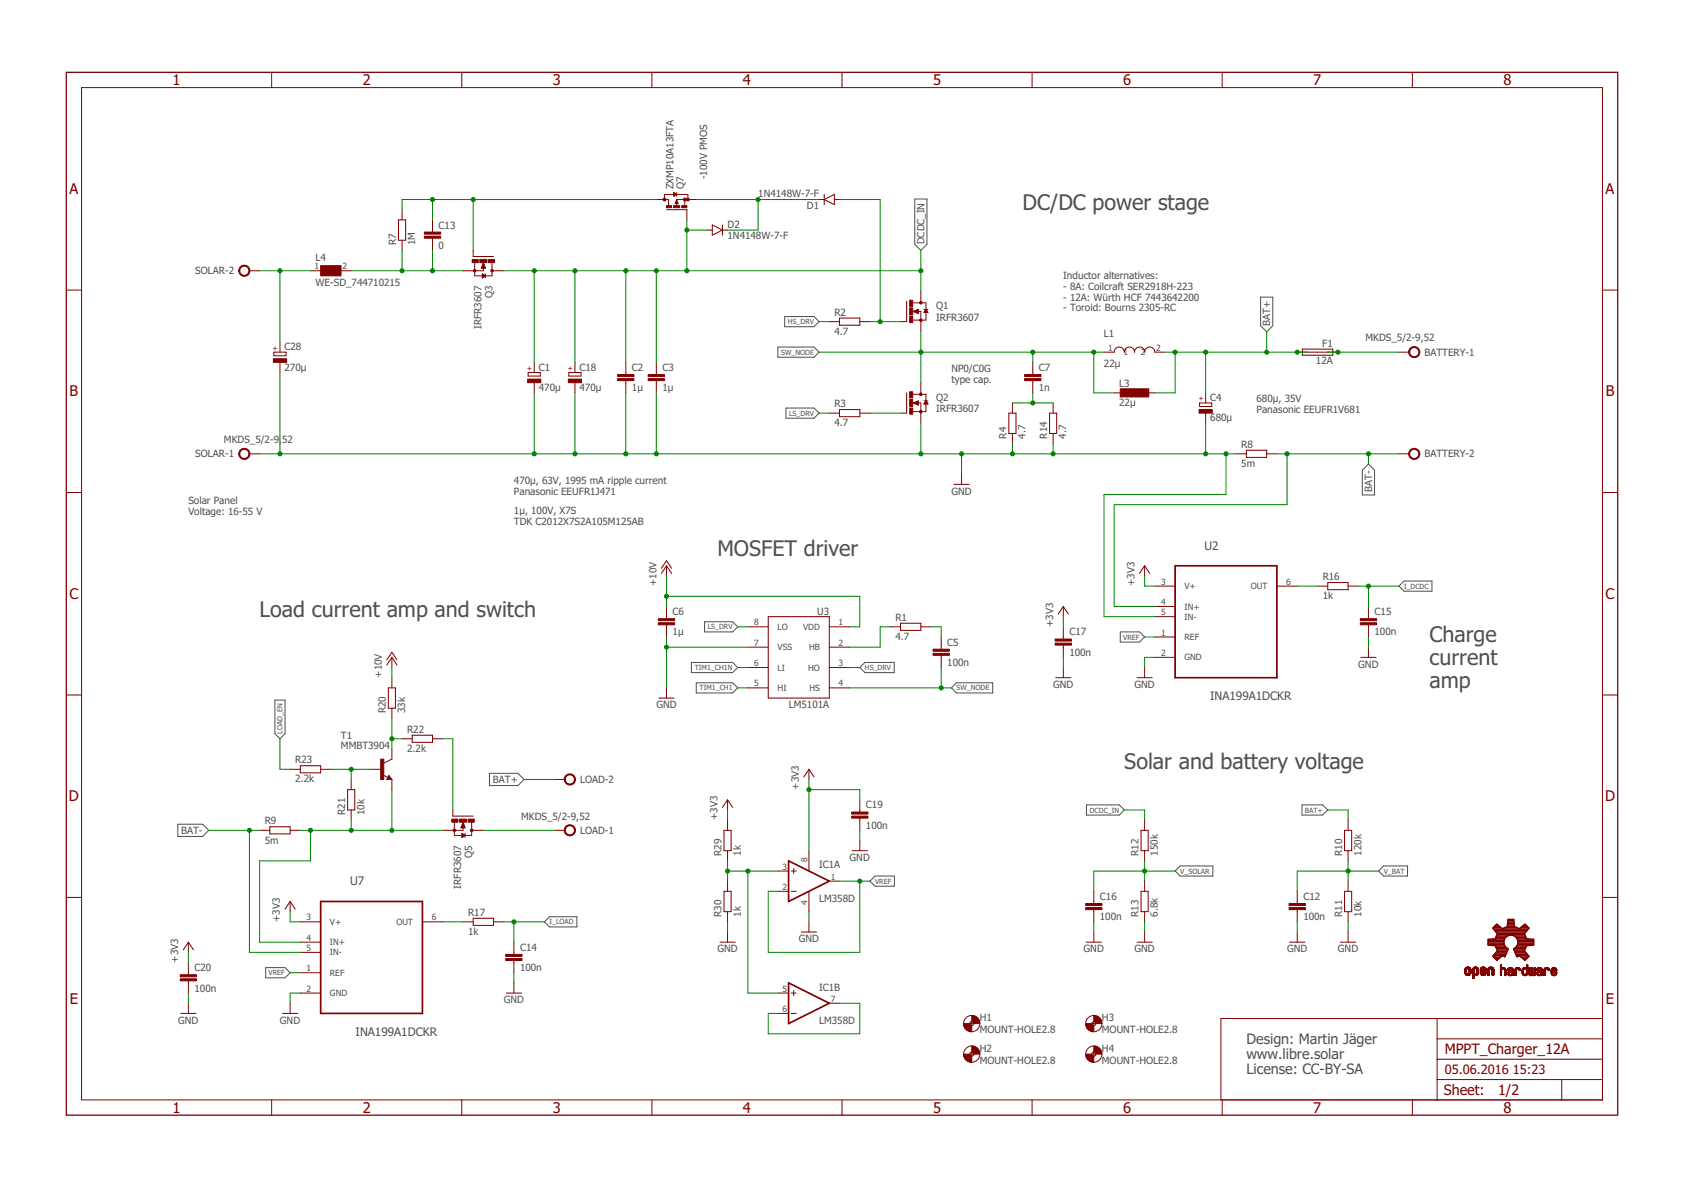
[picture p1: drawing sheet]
<svg xmlns="http://www.w3.org/2000/svg" width="420mm" height="297mm" viewBox="0 0 420 297" stroke-linecap="round" stroke-linejoin="round" font-family="sans-serif">
<g fill="none" stroke="#505050" stroke-width=".25">
<path d="M228.4 49.7h3v11.3l-1.5 1.5-1.5-1.5zM195.9 79h7.3l1.3 1.3-1.3 1.3h-7.3zM314.7 74.2h3.1v7.1l-1.6 1.5-1.5-1.5zM194.2 86.6h9l1.3 1.3-1.3 1.3h-9zM196.2 101.9h7l1.3 1.2-1.3 1.3h-7zM340.1 117.3l1.5-1.5 1.6 1.5v6.2h-3.1zM175.9 155.2h7l1.3 1.3-1.3 1.2h-7zM279.7 157.7h4.8l1.2 1.3-1.2 1.3h-4.8zM349.2 146.3l1.3-1.3h7v2.6h-7zM68.6 174.8h2.6v8.3l-1.3 1.3-1.3-1.3zM172.6 165.4h10.3l1.3 1.2-1.3 1.3h-10.3zM173.8 170.4h9.1l1.3 1.3-1.3 1.3h-9.1z"/>
<path d="M214.7 166.6l1.2-1.2h7.3v2.5h-7.3zM237.5 171.7l1.3-1.3h9v2.6h-9zM122.2 193h7.1l1.5 1.6-1.5 1.5h-7.1zM44.4 205.7h6.2l1.5 1.6-1.5 1.5h-6.2zM218.5 218.7h4.8v2.5h-4.8l-1.3-1.3zM271.2 200.9h8.2l1.3 1.3-1.3 1.3h-8.2zM294.6 216.2h8.2v2.5h-8.2l-1.2-1.3zM325 200.9h5.2l1.3 1.3-1.3 1.3h-5.2zM344.2 217.4l1.2-1.2h6v2.5h-6zM135.9 230.1l1.3-1.3h6.8v2.6h-6.8zM66.3 241.5h4.9l1.2 1.3-1.2 1.3h-4.9z"/>
</g>
<g fill="none" stroke="#800000" stroke-width=".25">
<path d="M67.8 18.1v3.8M115.3 18.1v3.8M162.8 18.1v3.8M210.2 18.1v3.8M257.7 18.1v3.8M305.1 18.1v3.8M352.6 18.1v3.8M20.4 21.9h379.6v252.7h-379.6zM99.5 54.9h1.8v5.1h-1.8zM100.4 52.3v2.6M100.4 60v2.5M108 54.9v3"/>
<path d="M108 59.5v3M163.9 49.8h3v1.5M165.9 49.8v-1.3h5.8v1.3M166.4 52.3h5.1v2.6M168.2 48l.7 .5-.7 .5zM168.3 48.3l.4 .2-.4 .3zM168.9 49.8l.4 1h-.7zM168.9 49.8h5.1M168.9 48v1M168.9 49.8v1.5M168.9 50.2l-.1 .5h.3l-.2-.4M171 49.8v1.5"/>
<path d="M176.6 57.4h1.2M177.8 56.2l2.6 1.2-2.6 1.3zM180.4 56.2v2.5M180.4 57.4h1.2M204.5 49.8h1.3M205.8 49.8l2.5-1.3v2.6zM205.8 48.5v2.6M208.3 49.8h1.3M16.6 72.4h3.8M62.3 67.6h2.5M77.5 67.6h2.6M85.1 67.6h2.6"/>
<path d="M118.1 62.5v1.5h5.1M118.5 65.6v3.3h4.3v-3.3M120.2 66.9h1M120.2 66.8h.9M120.3 66.7h.8M120.3 66.5h.7M120.4 66.4h.6M120.4 68.3l.8 .6-.8 .5M120.4 68.3v1.1M120.4 69.3h.1M120.4 69.2h.3M120.4 69.1h.4"/>
<path d="M120.4 69h.6M120.4 68.7h.6M120.4 68.6h.4M120.4 68.5h.2M120.4 68.3h.1M120.4 66.3h.5M120.5 66.2h.4M120.5 66.1h.3M120.6 65.9h.2M120.6 65.8h.1M120.7 65.4v2.2h-5.1M120.7 65.7l.5 1.3h-1z"/>
<path d="M120.7 65.7h.1M121.2 68.3v1.1M122.8 67.6h3M209.6 79.4h5.1v1.8h-5.1zM226.3 75.2v5.1h-1.5M227.7 77.7h2.2v5.1M227.9 75.6h3.3v1.6M228.2 77.6h1.1M228.3 77.9h1M228.5 77.5h.8M228.6 78h.7M228.8 77.4h.5"/>
<path d="M228.9 78.1h.4M229.1 77.3h.2M229.3 77.2l-1.3 .5 1.3 .6M229.3 77.2v1.1M229.3 78.3h.1M229.9 72.7v2.9M230.7 77.2h1M230.7 77.9h.9M230.8 77.8h.7M230.9 77.6h.5M231 77.5h.4M231 77.4h.3"/>
<path d="M231.2 77.9v2h-3.3M231.2 77.2l.5 .8h-1zM400 72.4h3.9M68.4 87.9h3v.9h-3zM69.9 85.4v2.5M69.9 90.4v2.6M131.8 93h3.1v.9h-3.1zM133.4 90.4v2.6M133.4 95.5v2.6M142 93h3.1v.9h-3.1zM143.5 90.4v2.6M143.5 95.5v2.6"/>
<path d="M156.2 90.4v3.1M156.2 95v3.1M163.9 90.4v3.1M163.9 95v3.1M207 80.3h2.6M214.7 80.3h2.5M226.3 98.1v5h-1.5M227.9 98.4h3.3v1.7M229.9 95.5v2.9M257.8 90.4v3.1M257.8 95v3.1M275.6 87.9h2.6a1.27 1.27 0 0 1 1.2-1.3 1.27 1.27 0 0 1 1.3 1.3 1.27 1.27 0 0 1 1.3-1.3 1.27 1.27 0 0 1 1.2 1.3 1.26 1.26 0 0 1 1.3-1.3 1.26 1.26 0 0 1 1.2 1.3 1.27 1.27 0 0 1 1.3-1.3 1.27 1.27 0 0 1 1.3 1.3h2.5"/>
<path d="M278.2 98.1h2.5M285.7 98.1h2.6M301 98.1v2.5M323.8 87.9h10.2M325.1 87.1h7.6v1.6h-7.6zM349.2 87.9h2.6M62.3 113.3h2.5M207 103.1h2.6M209.6 102.2h5.1v1.8h-5.1zM214.7 103.1h2.5M227.7 100.6h2.2v5.1M228 100.6l1.3-.5v1z"/>
<path d="M228.1 100.6h1.2M228.2 100.7h1.1M228.4 100.4h.9M228.5 100.8h.8M228.7 100.3h.6M228.8 100.9h.5M229 100.2h.3M229.1 101h.2M230.7 100.1h1M230.7 100.8h.9M230.8 100.7h.8M230.8 100.6h.7"/>
<path d="M230.9 100.4h.5M231 100.3h.3M231.1 100.2h.1M231.2 100.7v2h-3.3M231.2 100.1l.5 .7h-1zM240.1 118.4v2.5M251.9 103.1h1.7v5.1h-1.7zM252.8 100.6v2.5M252.8 108.2v2.5M262 103.1h1.8v5.1h-1.8zM262.9 100.6v2.5M262.9 108.2v2.5"/>
<path d="M299.5 100.6h3v.9h-3zM301 103.1v2.6M308.6 113.3h2.5M311.1 112.4h5.1v1.8h-5.1zM316.2 113.3h2.6M349.2 113.3h2.6M16.6 122.9h3.8M238.1 120.9h3.9M400 122.9h3.9M165.1 141.9l1.3-1.9 1.3 1.9M166.4 141.2v2.6M166.4 151.4v3"/>
<path d="M166.4 156v3M166.4 141.2l1.3 1.9M166.4 141.2l-1.3 1.9M186.7 156.5h5.1M191.8 153.9h15.2v20.3h-15.2zM207 156.5h5.1M222.3 156.5h2.5M224.8 155.6h5.1v1.8h-5.1zM229.9 156.5h2.5M235 159v3.1M265.5 151.4v2.5M265.5 156.5v3"/>
<path d="M265.5 151.4l1.2 1.9M265.5 151.4l-1.3 1.9M285.7 141.2v2.6M285.7 141.2l1.3 1.9M285.7 141.2l-1.2 1.9M288.3 153.9h5.1M288.3 146.3h5.1M288.3 151.4h5.1M288.3 159h5.1M318.8 146.3h5M328.9 146.3h2.6M331.5 145.4h5v1.8h-5z"/>
<path d="M336.5 146.3h2.6M341.6 151.4v3M341.6 156v3M16.6 173.5h3.8M96.6 164.7l1.2-1.9 1.3 1.9M96.9 171.7h1.8v5.1h-1.8zM97.8 164.1v2.5M97.8 169.2v2.5M97.8 176.8v2.5M97.8 164.1l1.3 1.9M97.8 164.1l-1.2 1.9M164.5 174.2h3.8"/>
<path d="M166.4 171.7v2.5M186.7 171.7h5.1M186.7 161.5h5.1M186.7 166.6h5.1M207 171.7h5.1M207 161.5h5.1M207 166.6h5.1M235 163.6v3M263.5 169.2h3.9M265.5 161v3.1M265.5 166.6v2.6M283.9 169.2h3.8"/>
<path d="M285.7 166.6v2.6M288.3 164.1h5.1M339.7 164.1h3.8M341.6 161.5v2.6M400 173.5h3.9M72.4 192h2.6M75 191.1h5.1v1.8h-5.1zM80.1 192h2.5M86.8 197.1h1.8v5.1h-1.8zM87.7 194.6v2.5M92.8 192h2.5M95.6 193.4l1.2 .7"/>
<path d="M97.1 193.5l.7 1.1h-1.2zM97.1 194.1l.1 .2h-.4l.3-.5 .5 .6h-.8M97.8 186.9v2.6l-2 1M97.8 194.6v2.5M100.4 184.4h2.5M102.9 183.5h5.1v1.8h-5.1zM108 184.4h2.5M138.5 194.6h2.5M181.6 199.6v2.6M181.6 199.6l1.3 1.9M181.6 199.6l-1.2 1.9M202 192v2.6"/>
<path d="M202 192l1.2 1.9M202 192l-1.3 1.9M214.7 199.6v3.1M64.8 207.3h2.6M67.4 206.4h5v1.8h-5zM72.4 207.3h2.6M87.7 202.2v2.5M113.1 202.2v1.5h5M113.4 205.2v3.3h4.4v-3.2M115.1 206.6h1M115.1 206.5h1M115.2 206.4h.8"/>
<path d="M115.3 206.2h.7M115.3 206.1h.6M115.3 208.2h.2M115.3 208l.8 .5-.8 .5M115.3 208v1M115.3 209h.1M115.3 208.9h.3M115.3 208.8h.5M115.3 208.6h.6M115.3 208.4h.6M115.3 208.3h.4M115.3 208h.1"/>
<path d="M115.3 206h.5M115.4 205.9h.4M115.4 205.7h.4M115.5 205.6h.2M115.5 205.5h.2M115.6 205.1v2.2h-5.1M115.6 205.4l.5 1.2h-1zM115.6 205.4h.1M116.1 208v1M117.8 207.3h2.9M138.5 207.3h2.5M180.7 207.3h1.8v5h-1.8z"/>
<path d="M181.6 204.7v2.6M181.6 212.3v2.6M181.6 219.9v2.6M194.3 217.4h2.6M197.5 217.4h1.3M198.1 216.8v1.3M202 212.3v5.1M207 219.9h2.6M212.7 212.3h3.9M214.7 204.2v3.1M214.7 209.8v2.5M284.9 207.3h1.7v5h-1.7z"/>
<path d="M285.7 204.7v2.6M285.7 212.3v2.6M285.7 219.9v2.6M335.7 207.3h1.7v5h-1.7zM336.5 204.7v2.6M336.5 212.3v2.6M336.5 219.9v2.6M16.6 224h3.8M47 235.2v2.5M47 235.2l1.3 1.9M47 235.2l-1.2 1.9M72.4 225v2.6"/>
<path d="M72.4 225l1.3 1.9M72.4 225l-1.2 1.9M75 235.2h5.1M75 230.1h5.1M75 237.7h5.1M105.5 230.1h5M115.6 230.1h2.5M118.1 229.2h5.1v1.8h-5.1zM123.2 230.1h2.6M128.3 235.2v3M128.3 239.8v3M179.7 235.2h3.8"/>
<path d="M180.7 222.5h1.8v5.1h-1.8zM181.6 227.6v2.5M181.6 232.6v2.6M194.3 222.5h2.6M197.5 222.5h1.3M200 232.6h3.9M202 222.5v5.1M202 230.1v2.5M271.2 235.2h3.8M273.1 222.5v3M273.1 227.1v3M273.1 232.6v2.6"/>
<path d="M283.9 235.2h3.8M284.9 222.5h1.7v5.1h-1.7zM285.7 227.6v2.5M285.7 232.6v2.6M321.9 235.2h3.9M323.8 222.5v3M323.8 227.1v3M323.8 232.6v2.6M334.6 235.2h3.9M335.7 222.5h1.7v5.1h-1.7zM336.5 227.6v2.5M336.5 232.6v2.6"/>
<path d="M400 224h3.9M45.1 253h3.8M47 240.3v3M47 244.8v3.1M47 250.4v2.6M70.5 253h3.8M72.4 250.4v2.6M75 242.8h5.1M75 247.9h5.1M126.4 247.9h3.8M128.3 245.3v2.6M194.3 253h2.6"/>
<path d="M194.3 247.9h2.6M197.5 253h1.3M197.5 247.9h1.3M198.1 247.2v1.3M207 250.4h2.6M242.1 255.5h1M242.6 255v1M272.6 255.5h1M273.1 255v1M358.8 254.2v20.4M358.8 259.3h41.2M365.7 242.9h.5"/>
<path d="M365.7 242.8l.4 .1M365.7 242.8h.4M365.7 242.7h.4M365.7 242.6h.4M365.7 242.5h.4M365.7 242.4h.4M365.7 242.3h.4M365.7 242.2h.4M365.7 242.1h.4M365.8 243h.5M365.8 243h.4M365.8 243.1h.6"/>
<path d="M365.8 241.8h1.3M365.8 243.1h1.3M365.8 241.7h1.3M365.9 241.7h1.2M365.9 243.3h1.1M365.9 241.6h1.1M366 243.3h1M366 241.6h.9M366.1 243.4h.8M366.1 241.5h.8M366.1 243.5h.7M366.1 242h-.4"/>
<path d="M366.2 242h-.5M366.2 241.9h-.4M366.2 241.4h.5M366.3 241.8l-.5 .1M366.3 243.5h.3M366.6 241.8l.6 .1M366.6 243.1h.6M366.7 243h.5M366.7 241.9h.5M366.8 242h.4M366.8 242.8h.4M366.8 242.7h.4"/>
<path d="M366.8 242.6h.4M366.8 242.5h.4M366.8 242.4h.4M366.8 242.3h.4M366.8 242.2h.4M366.8 242.1h.4M367.1 243.2h-1.2M367.1 243.1h-.6M367.2 242.9h-.4M367.6 244h.4M367.6 243.9h.4M367.6 243.8h.4"/>
<path d="M367.6 243.7h.4M367.6 243.6h.4M367.6 243.1h.7M367.6 243l.6 .1M367.6 243h.5M367.6 242.9h.5M367.6 242.8h.4M367.6 242.7h.4M367.6 242.6h.4M367.6 242.5h.4M367.6 242.4h.4M367.6 242.3h.4"/>
<path d="M367.6 242.2h.4M367.6 242.1h.4M367.7 244.2h.1M367.7 241.7h1.3M367.8 241.6l1.2 .1M367.8 241.6h1.1M367.9 244.1l-.3 .1M367.9 241.6h1M368 241.5h.8M368 244.1h-.4M368 243.5h-.4M368 242l-.4 .1"/>
<path d="M368.1 242h-.5M368.1 241.9h-.4M368.1 241.4h.5M368.2 241.8l-.5 .1M368.2 243.5h.3M368.6 243.1h.5M368.6 241.8h.5M368.6 241.9h.5M368.7 243.5h-1.1M368.7 242.9h.4M368.7 242h.4M368.7 242.8h.4"/>
<path d="M368.7 242.7h.4M368.7 242.6h.4M368.7 242.5h.4M368.7 242.4h.4M368.7 242.3h.4M368.7 242.2h.4M368.7 242.1h.4M368.8 243.4h-1.2M368.9 243.3l-1.3 .1M368.9 243.3h-1.3M369 243.2h-1.4M369 243.1l-1.4 .1"/>
<path d="M369 241.8h-1.3M369.1 243.1h-.7M369.1 243h-.5M369.6 243l.5 .1M369.6 243h.4M369.6 242.9h.4M369.6 242.8h.4M369.6 242.3h1.4M369.6 242.3h.3M369.6 242.2h.3M369.6 242.1h.3M369.6 243.1h.6"/>
<path d="M369.6 241.8h1.4M369.6 243.1h1.3M369.7 241.7h1.2M369.7 243.2h1.2M369.7 243.3h1.1M369.7 241.6h1.1M369.8 243.3h1M369.8 241.6h1M369.9 243.4h.8M369.9 241.5h.8M370 242.1h-.4M370 242h-.4"/>
<path d="M370 243.5h.6M370 241.4h.5M370 241.9h-.4M370.1 242.8h-.5M370.1 242.3h.9M370.1 241.8l-.5 .1M370.1 243.5h.3M370.2 242.7h-.6M370.2 242.3h.8M370.3 242.6l-.7 .1M370.4 242.2h.6M370.5 242.6h-.9"/>
<path d="M370.5 242.1h.5M370.5 241.8l.5 .1M370.5 241.9h.5M370.6 243h.4M370.6 242.9h.4M370.6 242h.4M370.6 242.8h.4M370.6 242.5h-1M370.6 242.7h.4M370.7 242.7h.3M370.8 242.4l-1.2 .1M370.9 242.6h.1"/>
<path d="M370.9 242.4h-1.3M370.9 243.1h-.5M371 243l-.5 .1M371.5 243.3h.4M371.5 243.2h.4M371.5 243.1h.4M371.5 243h.4M371.5 242.9h.4M371.5 242.8h.4M371.5 242.7h.4M371.5 242.6h.4M371.5 242.5h.4"/>
<path d="M371.5 242.4h.4M371.5 242.3h.4M371.5 242.2h.4M371.5 242.1h.4M371.5 243.5h.2M371.5 241.8h1.4M371.6 241.7h1.3M371.6 241.7h1.2M371.6 241.6h1.1M371.7 241.6h1M371.8 243.4h-.3M371.8 241.5h.8"/>
<path d="M371.9 243.3l-.4 .1M371.9 242h-.4M371.9 241.9h-.4M371.9 241.4h.5M372 241.8l-.5 .1M372.4 241.8l.5 .1M372.5 241.9h.4M372.5 242h.4M372.5 243.3h.4M372.5 243.2h.4M372.5 243.1h.4M372.5 243h.4"/>
<path d="M372.5 242.9h.4M372.5 242.8h.4M372.5 242.7h.4M372.5 242.6h.4M372.5 242.5h.4M372.5 242.4h.4M372.5 242.3h.4M372.5 242.2h.4M372.5 242.1h.4M372.6 243.5h.2M372.9 243.4h-.4M372.9 243.3l-.4 .1"/>
<path d="M374.6 243.5h.1M374.6 243.3h.3M374.6 243.2h.3M374.6 243.1h.3M374.6 243h.3M374.6 242.9h.3M374.6 242.8h.3M374.6 242.7h.3M374.6 242.6h.3M374.6 242.5h.3M374.6 242.4h.3M374.6 242.3h.3"/>
<path d="M374.6 242.2h.3M374.6 242.1h.3M374.6 242h.3M374.6 241.7h1.2M374.6 241.6l1.1 .1M374.6 241.6h1M374.6 241.5h.3M374.6 241.4h.3M374.6 241.3h.3M374.6 241.2h.3M374.6 241.1h.3M374.6 241h.3"/>
<path d="M374.6 240.9h.3M374.7 240.9h.2M374.8 243.5h-.2M374.9 243.4h-.3M374.9 242.1l-.3 .1M375 242h-.4M375 241.9h-.4M375 241.6h.5M375.2 241.8l-.6 .1M375.4 241.8l.5 .1M375.5 241.9h.4M375.6 242h.3"/>
<path d="M375.6 242.1h.3M375.7 243.5h.1M375.7 243.3h.2M375.7 243.2h.2M375.7 243.1h.2M375.7 243h.2M375.7 242.9h.2M375.7 242.8h.2M375.7 242.7h.2M375.7 242.6h.2M375.7 242.5h.2M375.7 242.4h.2"/>
<path d="M375.7 242.3h.2M375.7 242.2h.2M375.7 242.1h.2M375.8 241.8h-1.2M375.9 243.5h-.2M375.9 243.4h-.2M375.9 243.3l-.2 .1M376.4 243.1h.3M376.4 243l.3 .1M376.4 243h.3M376.4 242.3h.2M376.4 242.1h.3"/>
<path d="M376.4 243.1l.4 .1M376.4 242.3h.1M376.4 243.2h.5M376.4 243.3h.9M376.5 243.3l.8 .1M376.5 241.8h1.2M376.6 243.4h.7M376.6 241.7h1M376.6 241.7h.9M376.7 243.5h.6M376.7 242.2l-.3 .1M376.7 242.5h1.1"/>
<path d="M376.7 241.6h.8M376.7 242.9h-.3M376.7 242l-.3 .1M376.8 243.5h.5M376.8 242h-.4M376.8 242.8l-.4 .1M376.8 242.5h1M376.8 241.9h-.4M376.8 241.6h.5M376.9 242.8h-.5M377 243.5h.1M377 242.4h.8"/>
<path d="M377 241.8l-.5 .1M377 243.2h.2M377.1 242.7h-.7M377.1 242.4h.7M377.2 241.8l.5 .1M377.2 242.6l-.7 .1M377.3 242.3h.5M377.3 241.9h.4M377.4 242.3h.4M377.4 242h.3M377.4 242h.4M377.4 242.2h.4"/>
<path d="M377.4 242.1h.4M377.5 243.3h.3M377.5 243.2h.3M377.5 243.1h.3M377.5 243h.3M377.5 242.9h.3M377.5 242.8h.3M377.5 242.7h.3M377.5 242.6h.3M377.6 243.5h-.1M377.7 243.5h-.2M377.8 243.4h-.3"/>
<path d="M377.8 242.6h-1.2M378.2 243.5h.1M378.2 243.3h.3M378.2 243.2h.3M378.2 243.1h.3M378.2 243h.3M378.2 242.9h.3M378.2 242.8h.3M378.2 242.7h.3M378.2 242.6h.3M378.2 242.5h.3M378.2 242.4h.3"/>
<path d="M378.2 242.3h.3M378.2 242.2h.3M378.2 242.1h.3M378.3 241.8h1.2M378.4 241.7h1M378.4 243.5h-.2M378.4 241.7h.9M378.5 243.4h-.3M378.5 243.3l-.3 .1M378.5 241.6h.8M378.5 242h-.3M378.6 242h-.4"/>
<path d="M378.6 241.6h.6M378.7 241.9h-.4M378.8 241.8l-.5 .1M379 241.8h.5M379.1 241.9h.4M379.2 242h.3M379.2 242l.4 .1M379.3 242.1h.3M379.3 242.2h.2M379.3 242.3h.1M379.6 242.1l-.3 .1M380 242.9h.3"/>
<path d="M380 242.8h.3M380 242.7h.3M380 242.6h.3M380 242.5h.3M380 242.4h.3M380 242.3h.3M380 242.2h.3M380 242.1h.3M380 243h.3M380 243.1h.4M380 243h.4M380 242h.4"/>
<path d="M380.1 243.1l.4 .1M380.1 243.2h.6M380.1 243.3h1.2M380.2 241.7h1.2M380.2 243.3h1M380.3 243.4h.8M380.3 241.7h1.1M380.3 242.1h-.3M380.3 241.6h1.1M380.3 243.5h.8M380.4 242l-.4 .1M380.4 241.6h.6"/>
<path d="M380.5 241.9h-.4M380.6 241.8l-.5 .1M380.6 243.5h.1M380.8 241.8h.6M380.9 243.2h.4M380.9 241.9h.5M381 243.5h-.6M381 243.1h.3M381 242h.4M381.1 242h.3M381.1 243h.3M381.1 242.9h.3"/>
<path d="M381.1 242.8h.3M381.1 242.7h.3M381.1 242.6h.3M381.1 242.5h.3M381.1 242.4h.3M381.1 242.3h.3M381.1 242.2h.3M381.1 242.1h.3M381.1 241.5h.3M381.1 241.4h.3M381.1 241.3h.3M381.1 241.2h.3"/>
<path d="M381.1 241.1h.3M381.1 241h.3M381.1 240.9h.3M381.2 240.9h.2M381.3 243.2h-.6M381.4 243l-.4 .1M381.4 241.8h-1.3M381.7 243l.3 .1M381.7 243h.3M381.7 242.9h.3M381.7 242.8h.3M381.7 242.7h.3"/>
<path d="M381.7 242.6h.3M381.7 242.5h.3M381.7 242.4h.3M381.7 242.3h.3M381.7 242.2h.3M381.7 242.1h.3M381.7 242h.3M381.7 241.9h.3M381.7 241.8h.3M381.7 241.7h.3M381.7 243.1l.3 .1M381.7 243.1h.3"/>
<path d="M381.7 243.2h1.6M381.7 241.6h.3M381.8 243.4h1.4M381.8 243.5h1.4M381.8 241.6h.1M382.2 243.5h.1M382.3 243.2h.4M382.3 243.1h.4M382.4 243h.3M382.4 242.9h.3M382.4 242.8h.3M382.4 242.7h.3"/>
<path d="M382.4 242.6h.3M382.4 242.5h.3M382.4 243.5h-.4M382.4 242.4h.3M382.4 242.3h.3M382.4 242.2h.3M382.4 242.1h.3M382.4 242h.3M382.4 241.9h.3M382.4 241.8h.3M382.4 241.7h.3M382.4 241.6h.3"/>
<path d="M382.5 241.6h.2M383 243.2h.3M383 243.1h.3M383.1 243h.2M383.1 243.5h-.4M383.1 242.9h.2M383.1 242.8h.2M383.1 242.7h.2M383.1 242.6h.2M383.1 242.5h.2M383.1 242.4h.2M383.1 242.3h.2"/>
<path d="M383.1 242.2h.2M383.1 242.1h.2M383.1 242h.2M383.1 241.9h.2M383.1 241.8h.2M383.1 241.7h.2M383.1 241.6h.2M383.2 241.6h.1M383.3 243.3l-1.5 .1M383.3 243.3h-1.6M383.6 243.1h.4M383.6 243h.3"/>
<path d="M383.6 243.1l.4 .1M383.6 242.3h.1M383.6 242.1h.3M383.7 243.2h.8M383.7 243.3h.8M383.8 243.3l.7 .1M383.8 241.8h1.1M383.8 243.4h.8M383.8 241.7h1.1M383.8 242.3h-.2M383.9 241.7h.9M383.9 243.5h.6"/>
<path d="M383.9 242.2l-.3 .1M383.9 242.1l-.3 .1M384 241.6h.7M384 242.9h-.4M384 242l-.3 .1M384 243.5h.5M384 242h-.3M384 242.8h-.4M384 242.5h1M384.1 241.6h.5M384.1 241.9h-.4M384.2 242.8h-.5"/>
<path d="M384.2 241.8l-.5 .1M384.2 242.4h.8M384.3 242.7h-.6M384.4 242.4h.6M384.4 241.8l.5 .1M384.5 242.6l-.7 .1M384.5 242.3h.5M384.6 241.9h.4M384.6 242.6h-.8M384.6 242.3h.4M384.6 242h.4M384.7 242h.3"/>
<path d="M384.7 242.6h.3M384.7 242.2h.3M384.7 242.1h.3M384.7 243.5h.1M384.7 243.3h.3M384.7 243.2h.3M384.7 243.1h.3M384.7 243h.3M384.7 242.9h.3M384.7 242.8h.3M384.7 242.7h.3M384.9 243.5h-.2"/>
<path d="M385 243.4h-.3M385 242.5h-1.1M385.5 243.4h.2M385.5 243.3h.2M385.5 243.2h.2M385.5 243.1h.2M385.5 243h.2M385.5 242.9h.2M385.5 242.8h.2M385.5 242.7h.2M385.5 242.6h.2M385.5 242.5h.2"/>
<path d="M385.5 242.4h.2M385.5 242.3h.2M385.5 242.2h.2M385.5 242.1h.2M385.6 243.5h-.1M385.6 241.8h1.1M385.6 241.7h1.1M385.7 241.7h.9M385.7 243.5h-.2M385.8 242.1h-.3M385.8 241.6h.7M385.8 242l-.3 .1"/>
<path d="M385.8 242h-.3M385.9 241.6h.5M385.9 241.9h-.4M386 241.8l-.5 .1M386.2 241.8h.5M386.4 241.9h.4M386.4 242h.4M386.5 242l.3 .1M386.5 242.1h.3M386.5 242.3h.2M386.8 242.2l-.3 .1M386.8 242.1l-.3 .1"/>
<path d="M387.3 243h.3M387.3 242.9h.3M387.3 242.4h1.2M387.3 242.4h.3M387.3 242.3h.3M387.3 242.2h.3M387.3 242.1h.3M387.3 243.1h.4M387.3 243.1l.4 .1M387.3 243.2h.6M387.4 243.3h1.1M387.4 241.7h1.1"/>
<path d="M387.5 243.4h.9M387.5 241.7h.9M387.6 241.6h.7M387.6 243.5h.7M387.6 242.1h-.3M387.6 242h-.3M387.6 242.8l-.3 .1M387.7 243.5h.5M387.7 241.6h.5M387.7 241.9h-.4M387.8 242.8h-.5M387.9 241.8l-.6 .1"/>
<path d="M387.9 243.5h.1M387.9 242.7h-.6M388 242.6l-.7 .1M388 241.8l.6 .1M388.1 242.3h.5M388.2 242.3h.4M388.2 241.9h.4M388.2 242.6h-.9M388.3 243.1h.3M388.3 242h.3M388.3 242.2h.3M388.3 243h.3"/>
<path d="M388.3 242.1h.3M388.4 242.8h.2M388.4 242.5h-1.1M388.5 241.8h-1.1M388.5 243.2h-.5M388.6 242.7h.1M388.6 243.1l-.4 .1M388.6 242.4h-.8M388.6 243l-.3 .1M388.6 242.9h-.3M388.6 242.3l-.6 .1M400 254.2h-95.2v20.4"/>
<path d="M67.8 274.6v3.8M115.3 274.6v3.8M162.8 274.6v3.8M210.2 274.6v3.8M242.1 263.1h1M242.6 262.6v1M257.7 274.6v3.8M272.6 263.1h1M273.1 262.6v1M305.1 274.6v3.8M352.6 274.6v3.8M358.8 269.5h41.2"/>
<path d="M358.8 264.4h41.2M389.9 269.5v5.1"/>
<circle cx="242.6" cy="255.5" r="2.03"/>
<circle cx="242.6" cy="255.5" r=".51"/>
<circle cx="273.1" cy="255.5" r="2.03"/>
<circle cx="273.1" cy="255.5" r=".51"/>
<circle cx="242.6" cy="263.1" r="2.03"/>
<circle cx="242.6" cy="263.1" r=".51"/>
<circle cx="273.1" cy="263.1" r="2.03"/>
<circle cx="273.1" cy="263.1" r=".51"/>
</g>
<path d="M16.6 18.1h387.3v260.3h-387.3z" fill="none" stroke="#800000" stroke-width=".32"/>
<g fill="#800000" stroke="#800000" stroke-width=".25">
<path d="M131.7 94.6h3.3v.9h-3.3z"/>
<path d="M154.2 94.5h4.1v.5h-4.1z"/>
<path d="M154.2 93.5h4.1v.5h-4.1z"/>
<path d="M161.8 94.5h4.1v.5h-4.1z"/>
<path d="M161.8 93.5h4.1v.5h-4.1z"/>
<path d="M299.3 102.2h3.3v.9h-3.3z"/>
<path d="M232.9 163.1h4.1v.5h-4.1z"/>
<path d="M232.9 162.1h4.1v.5h-4.1z"/>
<path d="M164.4 155.4h4v.6h-4z"/>
<path d="M164.4 154.4h4v.5h-4z"/>
<path d="M271 226.5h4.1v.6h-4.1z"/>
<path d="M271 225.5h4.1v.5h-4.1z"/>
<path d="M141.9 94.6h3.3v.9h-3.3z"/>
<path d="M255.8 94.5h4.1v.5h-4.1z"/>
<path d="M255.8 93.5h4.1v.5h-4.1z"/>
<path d="M166.4 51.3h1.3v.5h-1.3z"/>
<path d="M170.2 51.3h1.3v.5h-1.3z"/>
<path d="M168.2 51.3h1.5v.5h-1.5z"/>
<path d="M321.8 226.5h4.1v.6h-4.1z"/>
<path d="M321.8 225.5h4.1v.5h-4.1z"/>
<path d="M105.9 58.9h4.1v.6h-4.1z"/>
<path d="M105.9 57.9h4.1v.5h-4.1z"/>
<path d="M339.6 155.4h4.1v.6h-4.1z"/>
<path d="M339.6 154.4h4.1v.5h-4.1z"/>
<path d="M95 189.5h.8v5.1h-.8z"/>
<path d="M112.8 204.5h1.5v.7h-1.5z"/>
<path d="M116.9 204.5h1.5v.7h-1.5z"/>
<path d="M114.7 204.5h1.8v.7h-1.8z"/>
<path d="M227.1 79h.8v1.5h-.8z"/>
<path d="M227.1 75h.8v1.5h-.8z"/>
<path d="M227.1 76.9h.8v1.7h-.8z"/>
<path d="M227.1 101.9h.8v1.5h-.8z"/>
<path d="M227.1 97.8h.8v1.5h-.8z"/>
<path d="M227.1 99.7h.8v1.8h-.8z"/>
<path d="M117.9 64.8h1.5v.8h-1.5z"/>
<path d="M121.9 64.8h1.6v.8h-1.6z"/>
<path d="M119.8 64.8h1.8v.8h-1.8z"/>
<path d="M279.7 97h7.1v2.1h-7.1z"/>
<path d="M80.1 66.3h5v2.6h-5z"/>
<path d="M68.2 89.6h3.3v.8h-3.3z"/>
<path d="M126.3 239.2h4v.6h-4z"/>
<path d="M126.3 238.2h4v.5h-4z"/>
<path d="M263.4 160.5h4.1v.5h-4.1z"/>
<path d="M263.4 159.5h4.1v.5h-4.1z"/>
<path d="M212.6 203.7h4.1v.5h-4.1z"/>
<path d="M212.6 202.7h4.1v.5h-4.1z"/>
<path d="M45 244.3h4.1v.5h-4.1z"/>
<path d="M45 243.3h4.1v.5h-4.1z"/>
</g>
<g fill="#800000" stroke="#800000" stroke-width=".25">
<path d="M60 112.3a1.4 1.4 0 0 1 2.2 .3 1.4 1.4 0 0 1-.8 2 1.4 1.4 0 0 1-1.8-1.3h.3a1.14 1.14 0 0 1 1.6-1 1.14 1.14 0 0 1 .2 2 1.14 1.14 0 0 1-1.8-.7v-.3h-.3z" fill-rule="evenodd"/>
<path d="M60 66.6a1.39 1.39 0 0 1 2.2 .3 1.39 1.39 0 0 1-.8 2 1.39 1.39 0 0 1-1.8-1.3h.3a1.14 1.14 0 0 1 1.6-1 1.14 1.14 0 0 1 .2 2 1.14 1.14 0 0 1-1.8-.7v-.3h-.3z" fill-rule="evenodd"/>
<path d="M352 86.9a1.4 1.4 0 0 1 2.3 .3 1.4 1.4 0 0 1-.9 2 1.4 1.4 0 0 1-1.7-1.3h.2a1.15 1.15 0 0 1 1.6-1.1 1.15 1.15 0 0 1 .3 1.9 1.15 1.15 0 0 1-1.8-.5l-.1-.3h-.2z" fill-rule="evenodd"/>
<path d="M352 112.3a1.4 1.4 0 0 1 2.3 .3 1.4 1.4 0 0 1-.9 2 1.4 1.4 0 0 1-1.7-1.3h.2a1.15 1.15 0 0 1 1.6-1.1 1.15 1.15 0 0 1 .3 1.9 1.15 1.15 0 0 1-1.8-.5l-.1-.3h-.2z" fill-rule="evenodd"/>
<path d="M141.2 206.3a1.4 1.4 0 0 1 2.3 .2 1.4 1.4 0 0 1-.8 2.1 1.4 1.4 0 0 1-1.8-1.3h.2a1.15 1.15 0 0 1 1.6-1.1 1.15 1.15 0 0 1 .3 1.9 1.15 1.15 0 0 1-1.8-.6l-.1-.2h-.2z" fill-rule="evenodd"/>
<path d="M141.2 193.6a1.4 1.4 0 0 1 2.3 .2 1.4 1.4 0 0 1-.9 2.1 1.4 1.4 0 0 1-1.7-1.3h.2a1.15 1.15 0 0 1 1.6-1.1 1.15 1.15 0 0 1 .3 1.9 1.15 1.15 0 0 1-1.8-.6l-.1-.2h-.2z" fill-rule="evenodd"/>
<path d="M242.6 253.5a2.04 2.04 0 0 1 2 2h-1.5l-.1-.3-.4-.2z" fill-rule="evenodd"/>
<path d="M240.6 255.5h1.5l.1 .3 .4 .2v1.5a2 2 0 0 1-2-2z" fill-rule="evenodd"/>
<path d="M242.6 261.1a2.04 2.04 0 0 1 2 2h-1.5l-.2-.4-.3-.1z" fill-rule="evenodd"/>
<path d="M240.6 263.1h1.5l.2 .4 .3 .1v1.6a2 2 0 0 1-2-2.1z" fill-rule="evenodd"/>
<path d="M273.1 253.5a2.04 2.04 0 0 1 2 2h-1.5l-.1-.3-.4-.2z" fill-rule="evenodd"/>
<path d="M271 255.5h1.6l.2 .4 .3 .1v1.5a1.97 1.97 0 0 1-2.1-2z" fill-rule="evenodd"/>
<path d="M273.1 261.1a2.04 2.04 0 0 1 2 2h-1.5l-.2-.4-.3-.1z" fill-rule="evenodd"/>
<path d="M271 263.1h1.6l.2 .4 .3 .1v1.6a1.97 1.97 0 0 1-2.1-2.1z" fill-rule="evenodd"/>
<path d="M229.7 98.2h.4v.5h-.4z" fill-rule="evenodd"/>
<circle cx="171.7" cy="49.8" r=".36"/>
<circle cx="171" cy="49.8" r=".36"/>
<circle cx="165.9" cy="49.8" r=".36"/>
<circle cx="117.8" cy="207.3" r=".33"/>
<circle cx="113.4" cy="207.3" r=".33"/>
<circle cx="229.9" cy="75.6" r=".33"/>
<circle cx="229.9" cy="79.9" r=".33"/>
<circle cx="229.9" cy="102.8" r=".33"/>
<circle cx="122.8" cy="67.6" r=".33"/>
<circle cx="118.5" cy="67.6" r=".33"/>
</g>
<g fill="none" stroke="#800000" stroke-width=".38">
<path d="M371.5 235.8h4M371.5 235.4h3.9M371.5 235.1h3.9M371.5 234.7h4M372.8 234.4h2.8M372.8 231.6h2M372.8 238.5h2.3M372.9 238.9h1.7M372.9 231.9h8.6M373.1 238.2h2.8M373.1 231.2h1.2M373.2 232.3h8"/>
<path d="M373.2 239.2h1M373.4 237.8h2.7M373.4 236.1h2.3M373.4 234h2.5M373.5 236.5h2.4M373.5 232.6h7.4M373.5 236.5l-.1-.4-1.9-.2v-1.4l1.9-.2 .5-1.2-1.2-1.4 1-1 1.4 1.2 1.2-.5 .2-1.9h1.4l.2 1.9 1.2 .5 1.4-1.2 1 1-1.2 1.4 .5 1.2 1.9 .2v1.4l-1.9 .2-.1 .4M373.5 236.5l.4 .8-1.2 1.4 1 1 1.4-1.2M373.5 230.9h.4M373.6 233.7h2.7M373.6 239.6h.2M373.6 236.8h2.8"/>
<path d="M373.7 237.5h2.5M373.7 233.3h6.9M373.7 233h6.9M373.8 237.2h2.6M375.2 238.5h.6M375.6 234.3a1.76 1.76 0 0 0 .9 2.5l-.8 2-.6-.3M375.6 234.3a1.79 1.79 0 0 1 3.2 .1M375.7 231.6h3M376.3 231.2h1.8M376.4 230.9h1.6M376.4 230.5h1.6M376.4 230.2h1.6"/>
<path d="M376.5 229.8h1.4M377.9 236.8h2.9M378 237.2h2.6M378.1 233.7h2.7M378.1 237.5h2.6M378.3 237.8h2.7M378.4 238.2h2.9M378.4 236.5h2.5M378.5 234h2.4M378.6 238.5h.6M378.7 236.1h2.3M378.8 234.4a1.8 1.8 0 0 1-.9 2.4l.8 2 .6-.3"/>
<path d="M378.8 234.4h2.8M378.9 235.8h4M378.9 234.7h4M378.9 235.4h4M379 235.1h3.9M379.3 238.5h2.3M379.6 231.6h2M379.8 238.9h1.7M380 231.2h1.2M380.2 239.2h.9M380.5 230.9h.4M380.6 239.6h.2"/>
<path d="M380.9 236.5l-.4 .8 1.2 1.4-1 1-1.4-1.2"/>
</g>
<path d="M293.4 141.2h25.4v28h-25.4zM196.9 214.9l10.1 5-10.1 5.1zM80.1 225h25.4v28h-25.4zM196.9 245.3l10.1 5.1-10.1 5.1z" fill="none" stroke="#800000" stroke-width=".42"/>
<g fill="none" stroke="#008000" stroke-width=".25">
<path d="M108 49.8v5.1M118.1 49.8v12.7M163.9 49.8h-63.5v2.5M171.5 54.9v12.7M171.5 57.4h5.1M174 49.8h30.5M189.3 49.8v7.6h-7.7M209.6 49.8h10.1v30.5M64.8 67.6h12.7M69.9 67.6v17.8M87.7 67.6h27.9M100.4 62.5v5.1"/>
<path d="M108 62.5v5.1M125.8 67.6h104.1M133.4 67.6v22.8M143.5 67.6v22.8M156.2 67.6v22.8M163.9 67.6v22.8M229.9 62.5v10.2M69.9 93v20.3M133.4 98.1v15.2M143.5 98.1v15.2M156.2 98.1v15.2M163.9 98.1v15.2"/>
<path d="M204.5 87.9h71.1M204.5 80.3h2.5M217.2 80.3h7.6M229.9 82.8v12.7M257.8 87.9v2.5M257.8 98.1v2.5M273.1 87.9v10.2h5.1M290.8 87.9h35.6M293.4 87.9v10.2h-5.1M301 87.9v10.2M316.2 82.8v5.1M331.5 87.9h17.7"/>
<path d="M64.8 113.3h243.8M204.5 103.1h2.5M217.2 103.1h7.6M229.9 105.7v7.6M240.1 113.3v5.1M252.8 110.7v2.6M252.8 100.6h10.1M262.9 110.7v2.6M301 105.7v7.6M306.1 113.3v10.1h-30.5v30.5h12.7M318.8 113.3h30.4M321.3 113.3v12.7h-43.1v25.4h10.1"/>
<path d="M341.6 113.3v2.5M166.4 143.8v7.6M166.4 159v12.7M166.4 148.8h48.3v7.7h-2.6M184.2 156.5h2.5M222.3 156.5h-2.6v5h-7.6M232.4 156.5h2.6v2.5M265.5 153.9v2.6M285.7 143.8v2.5h2.6M285.7 159h2.6M323.8 146.3h5.1M339.1 146.3h10.1"/>
<path d="M341.6 146.3v5.1M341.6 159v2.5M97.8 166.6v2.6M97.8 179.3v7.6M166.4 161.5h20.3M184.2 171.7h2.5M184.2 166.6h2.5M212.1 171.7h25.4M212.1 166.6h2.6M235 166.6v5.1M265.5 164.1v2.5M288.3 164.1h-2.6v2.5"/>
<path d="M69.9 184.4v7.6h2.5M82.6 192h10.2M87.7 192v2.6M97.8 197.1v10.2M97.8 184.4h2.6M110.5 184.4h2.6v17.8M130.8 194.6h7.7M202 194.6v17.7M202 197.1h12.7v2.5M52.1 207.3h12.7M62.3 207.3v30.4h12.7M75 207.3h35.5"/>
<path d="M77.5 207.3v7.6h-12.7v20.3h10.2M87.7 204.7v2.6M120.7 207.3h17.8M181.6 202.2v2.5M181.6 214.9v5M181.6 217.4h12.7M186.7 217.4v30.5h7.6M209.6 219.9h7.6M214.7 207.3v2.5M214.7 219.9v17.8h-22.9v-15.2h2.5M280.7 202.2h5v2.5M285.7 214.9v5"/>
<path d="M293.4 217.4h-20.3v5.1M331.5 202.2h5v2.5M336.5 214.9v5M344.2 217.4h-20.4v5.1M47 237.7v2.6M72.4 227.6v2.5h2.6M110.5 230.1h5.1M125.8 230.1h10.1M128.3 230.1v5.1M181.6 230.1v2.5M202 227.6v2.5M273.1 230.1v2.5"/>
<path d="M285.7 230.1v2.5M323.8 230.1v2.5M336.5 230.1v2.5M47 247.9v2.5M72.4 242.8h2.6M75 247.9h-2.6v2.5M128.3 242.8v2.5M209.6 250.4h5.1v7.6h-22.9v-5h2.5"/>
</g>
<g fill="#008000" stroke="#008000" stroke-width=".25">
<circle cx="166.4" cy="161.5" r=".51"/>
<circle cx="240.1" cy="113.3" r=".51"/>
<circle cx="133.4" cy="113.3" r=".51"/>
<circle cx="143.5" cy="113.3" r=".51"/>
<circle cx="156.2" cy="113.3" r=".51"/>
<circle cx="163.9" cy="113.3" r=".51"/>
<circle cx="229.9" cy="113.3" r=".51"/>
<circle cx="69.9" cy="113.3" r=".51"/>
<circle cx="301" cy="113.3" r=".51"/>
<circle cx="252.8" cy="113.3" r=".51"/>
<circle cx="262.9" cy="113.3" r=".51"/>
<circle cx="306.1" cy="113.3" r=".51"/>
<circle cx="229.9" cy="87.9" r=".51"/>
<circle cx="273.1" cy="87.9" r=".51"/>
<circle cx="257.8" cy="87.9" r=".51"/>
<circle cx="235" cy="171.7" r=".51"/>
<circle cx="219.7" cy="80.3" r=".51"/>
<circle cx="133.4" cy="67.6" r=".51"/>
<circle cx="143.5" cy="67.6" r=".51"/>
<circle cx="156.2" cy="67.6" r=".51"/>
<circle cx="163.9" cy="67.6" r=".51"/>
<circle cx="171.5" cy="67.6" r=".51"/>
<circle cx="171.5" cy="57.4" r=".51"/>
<circle cx="229.9" cy="67.6" r=".51"/>
<circle cx="100.4" cy="67.6" r=".51"/>
<circle cx="108" cy="67.6" r=".51"/>
<circle cx="118.1" cy="49.8" r=".51"/>
<circle cx="108" cy="49.8" r=".51"/>
<circle cx="334" cy="87.9" r=".51"/>
<circle cx="341.6" cy="113.3" r=".51"/>
<circle cx="321.3" cy="113.3" r=".51"/>
<circle cx="62.3" cy="207.3" r=".51"/>
<circle cx="189.3" cy="49.8" r=".51"/>
<circle cx="166.4" cy="148.8" r=".51"/>
<circle cx="336.5" cy="217.4" r=".51"/>
<circle cx="97.8" cy="184.4" r=".51"/>
<circle cx="87.7" cy="192" r=".51"/>
<circle cx="285.7" cy="217.4" r=".51"/>
<circle cx="323.8" cy="87.9" r=".51"/>
<circle cx="316.2" cy="87.9" r=".51"/>
<circle cx="301" cy="87.9" r=".51"/>
<circle cx="293.4" cy="87.9" r=".51"/>
<circle cx="69.9" cy="67.6" r=".51"/>
<circle cx="257.8" cy="100.6" r=".51"/>
<circle cx="202" cy="197.1" r=".51"/>
<circle cx="214.7" cy="219.9" r=".51"/>
<circle cx="181.6" cy="217.4" r=".51"/>
<circle cx="186.7" cy="217.4" r=".51"/>
<circle cx="341.6" cy="146.3" r=".51"/>
<circle cx="97.8" cy="207.3" r=".51"/>
<circle cx="87.7" cy="207.3" r=".51"/>
<circle cx="77.5" cy="207.3" r=".51"/>
<circle cx="128.3" cy="230.1" r=".51"/>
</g>
<g font-size="5.4" fill="#505050">
<text x="255.3" y="52.3">DC/DC power stage</text>
<text x="179.1" y="138.7">MOSFET driver</text>
<text x="64.8" y="153.9">Load current amp and switch</text>
<text x="356.9" y="160.3">Charge</text>
<text x="356.9" y="166">current</text>
<text x="356.9" y="171.7">amp</text>
<text x="280.7" y="192">Solar and battery voltage</text>
</g>
<g font-size="3.7" fill="#800000">
<text x="43.1" y="21.3">1</text>
<text x="90.6" y="21.3">2</text>
<text x="138" y="21.3">3</text>
<text x="185.5" y="21.3">4</text>
<text x="232.9" y="21.3">5</text>
<text x="280.4" y="21.3">6</text>
<text x="327.9" y="21.3">7</text>
<text x="375.3" y="21.3">8</text>
<text x="17.4" y="48.4">A</text>
<text x="400.9" y="48.4">A</text>
<text x="17.4" y="99">B</text>
<text x="400.9" y="99">B</text>
<text x="17.4" y="149.5">C</text>
<text x="400.9" y="149.5">C</text>
<text x="17.2" y="200">D</text>
<text x="400.7" y="200">D</text>
<text x="17.4" y="250.6">E</text>
<text x="400.9" y="250.6">E</text>
<text x="43.1" y="277.7">1</text>
<text x="90.6" y="277.7">2</text>
<text x="138" y="277.7">3</text>
<text x="185.5" y="277.7">4</text>
<text x="232.9" y="277.7">5</text>
<text x="280.4" y="277.7">6</text>
<text x="327.9" y="277.7">7</text>
<text x="375.3" y="277.7">8</text>
</g>
<g font-size="3.6" fill="#505050">
<text x="311.2" y="260.6">Design: Martin Jäger</text>
<text x="311.2" y="264.4">www.libre.solar</text>
<text x="311.2" y="268.2">License: CC-BY-SA</text>
</g>
<g font-size="3.6" fill="#800000">
<text x="360.7" y="263.1">MPPT_Charger_12A</text>
<text x="360.4" y="273.4">Sheet:</text>
<text x="374" y="273.3">1/2</text>
</g>
<g font-size="3.2" fill="#800000">
<text x="360.7" y="268.2">05.06.2016</text>
<text x="377.7" y="268.2">15:23</text>
</g>
<g font-size="2.9" fill="#505050">
<text x="300.7" y="137.2">U2</text>
<text x="302.1" y="174.7">INA199A1DCKR</text>
<text x="87.4" y="221">U7</text>
<text x="88.8" y="258.5">INA199A1DCKR</text>
</g>
<g font-size="2.5" fill="#505050">
<text x="168.2" y="47.3" transform="rotate(-90 168.2 47.3)">ZXMP10A13FTA</text>
<text x="170.7" y="47.3" transform="rotate(-90 170.7 47.3)">Q7</text>
<text x="176.6" y="44.7" transform="rotate(-90 176.6 44.7)">-100V PMOS</text>
<text x="189.3" y="49.3">1N4148W-7-F</text>
<text x="201.4" y="52.1">D1</text>
<text x="109.5" y="57">C13</text>
<text x="181.6" y="59.7">1N4148W-7-F</text>
<text x="181.6" y="56.9">D2</text>
<text x="78.8" y="65">L4</text>
<text x="98.9" y="61.2" transform="rotate(-90 98.9 61.2)">R7</text>
<text x="103.7" y="61.2" transform="rotate(-90 103.7 61.2)">1M</text>
<text x="109.5" y="62.1">0</text>
<text x="230.8" y="61" transform="rotate(-90 230.8 61)">DCDC_IN</text>
<text x="48.7" y="68.5">SOLAR-2</text>
<text x="78.8" y="71.4">WE-SD_744710215</text>
<text x="265.4" y="69.7">Inductor alternatives:</text>
<text x="123" y="74.5" transform="rotate(-90 123 74.5)">Q3</text>
<text x="233.7" y="77.2">Q1</text>
<text x="265.4" y="72.4">- 8A: Coilcraft SER2918H-223</text>
<text x="265.4" y="75.1">- 12A: Würth HCF 7443642200</text>
<text x="265.4" y="77.7">- Toroid: Bourns 2305-RC</text>
<text x="120.2" y="82.1" transform="rotate(-90 120.2 82.1)">IRFR3607</text>
<text x="208.3" y="83.6">4.7</text>
<text x="208.3" y="78.8">R2</text>
<text x="233.7" y="80">IRFR3607</text>
<text x="317.1" y="81.3" transform="rotate(-90 317.1 81.3)">BAT+</text>
<text x="71" y="87.4">C28</text>
<text x="275.6" y="84.1">L1</text>
<text x="330.1" y="86.5">F1</text>
<text x="340.9" y="85.2">MKDS_5/2-9,52</text>
<text x="355.6" y="88.8">BATTERY-1</text>
<text x="71" y="92.5">270µ</text>
<text x="134.5" y="92.5">C1</text>
<text x="144.7" y="92.5">C18</text>
<text x="157.8" y="92.6">C2</text>
<text x="165.4" y="92.6">C3</text>
<text x="237.5" y="92.8">NP0/C0G</text>
<text x="237.5" y="95.5">type cap.</text>
<text x="259.3" y="92.6">C7</text>
<text x="275.6" y="91.7">22µ</text>
<text x="328.5" y="90.8">12A</text>
<text x="134.5" y="97.6">470µ</text>
<text x="144.7" y="97.6">470µ</text>
<text x="157.8" y="97.7">1µ</text>
<text x="165.4" y="97.7">1µ</text>
<text x="208.3" y="101.6">R3</text>
<text x="233.7" y="100.1">Q2</text>
<text x="259.3" y="97.7">1n</text>
<text x="279.4" y="101.4">22µ</text>
<text x="279.4" y="96.6">L3</text>
<text x="302.1" y="100.1">C4</text>
<text x="313.7" y="100.5">680µ, 35V</text>
<text x="208.3" y="106.4">4.7</text>
<text x="233.7" y="102.9">IRFR3607</text>
<text x="302.1" y="105.2">680µ</text>
<text x="313.7" y="103.1">Panasonic EEUFR1V681</text>
<text x="55.9" y="110.6">MKDS_5/2-9,</text>
<text x="70.4" y="110.6">52</text>
<text x="251.2" y="109.5" transform="rotate(-90 251.2 109.5)">R4</text>
<text x="256" y="109.5" transform="rotate(-90 256 109.5)">4.7</text>
<text x="261.4" y="109.5" transform="rotate(-90 261.4 109.5)">R14</text>
<text x="266.2" y="109.5" transform="rotate(-90 266.2 109.5)">4.7</text>
<text x="309.9" y="111.8">R8</text>
<text x="48.7" y="114.2">SOLAR-1</text>
<text x="309.9" y="116.6">5m</text>
<text x="355.6" y="114.2">BATTERY-2</text>
<text x="47" y="125.9">Solar Panel</text>
<text x="128.3" y="120.8">470µ, 63V, 1995 mA ripple current</text>
<text x="128.3" y="123.5">Panasonic EEUFR1J471</text>
<text x="237.5" y="123.5">GND</text>
<text x="342.5" y="122.7" transform="rotate(-90 342.5 122.7)">BAT-</text>
<text x="47" y="128.5">Voltage: 16-55 V</text>
<text x="128.3" y="128.4">1µ, 100V, X7S</text>
<text x="128.3" y="131.1">TDK C2012X7S2A105M125AB</text>
<text x="163.9" y="146.3" transform="rotate(-90 163.9 146.3)">+10V</text>
<text x="283.2" y="146.3" transform="rotate(-90 283.2 146.3)">+3V3</text>
<text x="330.2" y="149.6">1k</text>
<text x="330.2" y="144.8">R16</text>
<text x="167.9" y="153.5">C6</text>
<text x="204" y="153.4">U3</text>
<text x="223.5" y="155">R1</text>
<text x="343.2" y="153.5">C15</text>
<text x="167.9" y="158.6">1µ</text>
<text x="223.5" y="159.8">4.7</text>
<text x="236.5" y="161.2">C5</text>
<text x="262.9" y="156.5" transform="rotate(-90 262.9 156.5)">+3V3</text>
<text x="267" y="158.6">C17</text>
<text x="343.2" y="158.6">100n</text>
<text x="236.5" y="166.2">100n</text>
<text x="267" y="163.7">100n</text>
<text x="339.1" y="166.6">GND</text>
<text x="95.3" y="169.2" transform="rotate(-90 95.3 169.2)">+10V</text>
<text x="262.9" y="171.7">GND</text>
<text x="283.2" y="171.7">GND</text>
<text x="96.3" y="178.1" transform="rotate(-90 96.3 178.1)">R20</text>
<text x="101.1" y="178.1" transform="rotate(-90 101.1 178.1)">33k</text>
<text x="163.9" y="176.8">GND</text>
<text x="196.9" y="176.8">LM5101A</text>
<text x="85.1" y="184.4">T1</text>
<text x="101.6" y="182.9">R22</text>
<text x="73.7" y="190.5">R23</text>
<text x="85.1" y="186.9">MMBT3904</text>
<text x="101.6" y="187.7">2.2k</text>
<text x="73.7" y="195.3">2.2k</text>
<text x="123" y="195.4">BAT+</text>
<text x="144.8" y="195.4">LOAD-2</text>
<text x="199.4" y="197.1" transform="rotate(-90 199.4 197.1)">+3V3</text>
<text x="86.2" y="203.4" transform="rotate(-90 86.2 203.4)">R21</text>
<text x="91" y="203.4" transform="rotate(-90 91 203.4)">10k</text>
<text x="216.2" y="201.8">C19</text>
<text x="45.2" y="208.1">BAT-</text>
<text x="66.1" y="205.8">R9</text>
<text x="130.1" y="204.6">MKDS_5/2-9,52</text>
<text x="144.8" y="208.1">LOAD-1</text>
<text x="179.1" y="204.7" transform="rotate(-90 179.1 204.7)">+3V3</text>
<text x="216.2" y="206.9">100n</text>
<text x="66.1" y="210.6">5m</text>
<text x="117.9" y="214.2" transform="rotate(-90 117.9 214.2)">Q5</text>
<text x="180.1" y="213.6" transform="rotate(-90 180.1 213.6)">R29</text>
<text x="184.9" y="213.6" transform="rotate(-90 184.9 213.6)">1k</text>
<text x="212.1" y="214.9">GND</text>
<text x="284.3" y="213.6" transform="rotate(-90 284.3 213.6)">R12</text>
<text x="289.1" y="213.6" transform="rotate(-90 289.1 213.6)">150k</text>
<text x="335.1" y="213.6" transform="rotate(-90 335.1 213.6)">R10</text>
<text x="339.9" y="213.6" transform="rotate(-90 339.9 213.6)">120k</text>
<text x="115.1" y="221.8" transform="rotate(-90 115.1 221.8)">IRFR3607</text>
<text x="204.5" y="216.8">IC1A</text>
<text x="204.5" y="225">LM358D</text>
<text x="274.6" y="224.7">C16</text>
<text x="325.4" y="224.7">C12</text>
<text x="69.9" y="230.1" transform="rotate(-90 69.9 230.1)">+3V3</text>
<text x="116.9" y="233.4">1k</text>
<text x="116.9" y="228.6">R17</text>
<text x="180.1" y="228.8" transform="rotate(-90 180.1 228.8)">R30</text>
<text x="184.9" y="228.8" transform="rotate(-90 184.9 228.8)">1k</text>
<text x="274.6" y="229.7">100n</text>
<text x="284.3" y="228.8" transform="rotate(-90 284.3 228.8)">R13</text>
<text x="289.1" y="228.8" transform="rotate(-90 289.1 228.8)">6.8k</text>
<text x="325.4" y="229.7">100n</text>
<text x="335.1" y="228.8" transform="rotate(-90 335.1 228.8)">R11</text>
<text x="339.9" y="228.8" transform="rotate(-90 339.9 228.8)">10k</text>
<text x="129.8" y="237.3">C14</text>
<text x="179.1" y="237.7">GND</text>
<text x="199.4" y="235.2">GND</text>
<text x="270.5" y="237.7">GND</text>
<text x="283.2" y="237.7">GND</text>
<text x="321.3" y="237.7">GND</text>
<text x="334" y="237.7">GND</text>
<text x="44.5" y="240.3" transform="rotate(-90 44.5 240.3)">+3V3</text>
<text x="48.6" y="242.4">C20</text>
<text x="129.8" y="242.4">100n</text>
<text x="48.6" y="247.5">100n</text>
<text x="125.8" y="250.4">GND</text>
<text x="204.5" y="247.3">IC1B</text>
<text x="44.5" y="255.5">GND</text>
<text x="69.9" y="255.5">GND</text>
<text x="204.5" y="255.5">LM358D</text>
<text x="244.6" y="258">MOUNT-HOLE2.8</text>
<text x="244.6" y="254.9">H1</text>
<text x="275.1" y="258">MOUNT-HOLE2.8</text>
<text x="275.1" y="254.9">H3</text>
<text x="244.6" y="262.5">H2</text>
<text x="275.1" y="262.5">H4</text>
<text x="244.6" y="265.6">MOUNT-HOLE2.8</text>
<text x="275.1" y="265.6">MOUNT-HOLE2.8</text>
</g>
<g font-size="2.1" fill="#505050">
<text x="78.5" y="67.2">1</text>
<text x="85.5" y="67.2">2</text>
<text x="276.6" y="87.5">1</text>
<text x="280.5" y="88.7">1</text>
<text x="284.8" y="88.7">2</text>
<text x="288.7" y="87.5">2</text>
<text x="289.9" y="146">3</text>
<text x="295.7" y="147.1">V+</text>
<text x="312.3" y="147.1">OUT</text>
<text x="321.1" y="146">6</text>
<text x="289.9" y="151">4</text>
<text x="289.9" y="153.6">5</text>
<text x="295.7" y="152.1">IN+</text>
<text x="295.7" y="154.7">IN-</text>
<text x="188.3" y="161.2">7</text>
<text x="188.3" y="156.1">8</text>
<text x="194.1" y="157.2">LO</text>
<text x="200.5" y="157.2">VDD</text>
<text x="209.4" y="161.2">2</text>
<text x="209.4" y="156.1">1</text>
<text x="289.9" y="158.6">1</text>
<text x="295.7" y="159.8">REF</text>
<text x="188.3" y="166.3">6</text>
<text x="194.1" y="162.3">VSS</text>
<text x="194.1" y="167.4">LI</text>
<text x="201.8" y="167.4">HO</text>
<text x="202" y="162.3">HB</text>
<text x="209.4" y="166.3">3</text>
<text x="289.9" y="163.7">2</text>
<text x="295.7" y="164.8">GND</text>
<text x="188.3" y="171.3">5</text>
<text x="194.1" y="172.5">HI</text>
<text x="202.1" y="172.5">HS</text>
<text x="209.4" y="171.3">4</text>
<text x="201.6" y="215.1" transform="rotate(-90 201.6 215.1)">8</text>
<text x="195.4" y="217.1">3</text>
<text x="207.4" y="219.6">1</text>
<text x="195.4" y="222.1">2</text>
<text x="201.6" y="226" transform="rotate(-90 201.6 226)">4</text>
<text x="76.5" y="229.8">3</text>
<text x="82.4" y="230.9">V+</text>
<text x="99" y="230.9">OUT</text>
<text x="107.8" y="229.8">6</text>
<text x="76.5" y="234.8">4</text>
<text x="76.5" y="237.4">5</text>
<text x="82.4" y="236">IN+</text>
<text x="82.4" y="238.5">IN-</text>
<text x="76.5" y="242.5">1</text>
<text x="82.4" y="243.6">REF</text>
<text x="76.5" y="247.5">2</text>
<text x="82.4" y="248.7">GND</text>
<text x="195.4" y="247.5">5</text>
<text x="207.4" y="250.1">7</text>
<text x="195.4" y="252.6">6</text>
</g>
<g font-size="1.8" fill="#505050">
<text x="196.7" y="80.9">HS_DRV</text>
<text x="195" y="88.5">SW_NODE</text>
<text x="197" y="103.8">LS_DRV</text>
<text x="350.5" y="146.9">I_DCDC</text>
<text x="176.7" y="157.1">LS_DRV</text>
<text x="280.4" y="159.6">VREF</text>
<text x="173.5" y="167.3">TIM1_CH1N</text>
<text x="215.9" y="167.3">HS_DRV</text>
<text x="174.6" y="172.3">TIM1_CH1</text>
<text x="238.8" y="172.3">SW_NODE</text>
<text x="70.5" y="183.1" transform="rotate(-90 70.5 183.1)">LOAD_EN</text>
<text x="272.1" y="202.8">DCDC_IN</text>
<text x="325.8" y="202.8">BAT+</text>
<text x="218.5" y="220.6">VREF</text>
<text x="294.6" y="218">V_SOLAR</text>
<text x="345.4" y="218">V_BAT</text>
<text x="137.2" y="230.7">I_LOAD</text>
<text x="67.1" y="243.4">VREF</text>
</g>
<g font-size="1.8" fill="#800000">
<text x="69.3" y="87.5" transform="rotate(-90 69.3 87.5)">+</text>
<text x="132.8" y="92.6" transform="rotate(-90 132.8 92.6)">+</text>
<text x="143" y="92.6" transform="rotate(-90 143 92.6)">+</text>
<text x="300.4" y="100.2" transform="rotate(-90 300.4 100.2)">+</text>
</g>
</svg>
